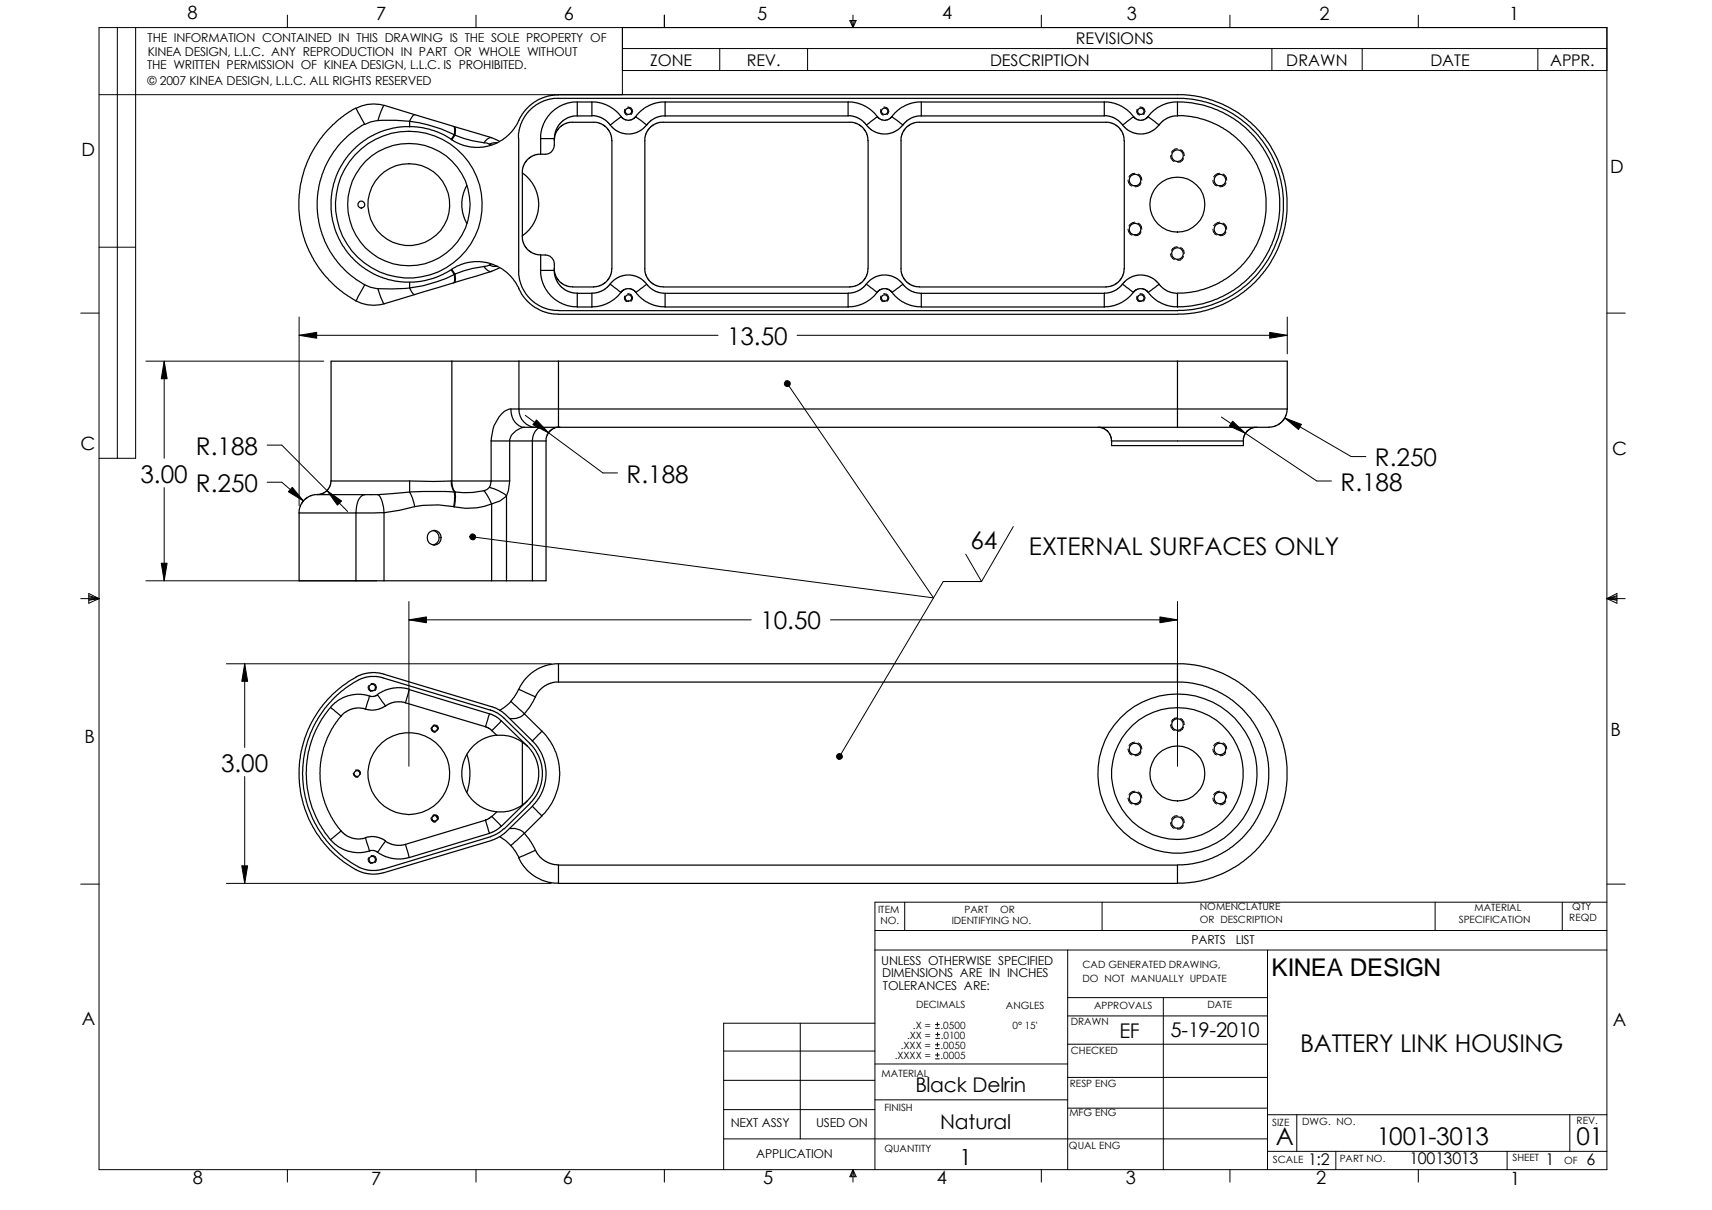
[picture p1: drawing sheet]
<svg xmlns="http://www.w3.org/2000/svg" width="297mm" height="210mm" viewBox="0 0 297 210" stroke-linecap="round" stroke-linejoin="round" font-family="sans-serif">
<g fill="none" stroke="#000" stroke-width=".17">
<path d="M17.2 4.8h261.6v198.1h-261.6zM20.4 4.8v74.7M23.5 4.8v74.7h-6.3M49.9 2.6v2.2M82.6 2.6v2.2M108 4.8v11.6h-90.8M108 12.2h170.8M108 8.4h170.8M108.4 19a.65 .65 0 0 0 .4 .9M108.9 18.6a.71 .71 0 0 1 .8 .4 .71 .71 0 0 1-.3 .9M115.3 2.6v2.2M124.9 8.4v3.8"/>
<path d="M140.1 8.4v3.8M147.4 3.6h1.1l-.5 1.2zM147.7 3.6l.3 1.2M148 2.6v2.2M148.2 3.6l-.2 1.2M152.9 19a.65 .65 0 0 0 .4 .9M153.3 18.6a.71 .71 0 0 1 .8 .4 .71 .71 0 0 1-.2 .9M180.7 2.6v2.2M197.3 19a.65 .65 0 0 0 .4 .9M197.8 18.6a.71 .71 0 0 1 .8 .4 .71 .71 0 0 1-.3 .9M213.4 2.6v2.2M220.7 8.4v3.8"/>
<path d="M236.3 8.4v3.8M246.1 2.6v2.2M266.8 8.4v3.8M195.7 39.8l.4 .8 .3 .2M195.7 31.3l.4 .8 .3 .2M196.9 38.5l-.8 .4-.2 .3M196.9 30.1h-.4l-.6 .6M197.5 38.7l.5 .6 .1 .5M197.5 30.2l.5 .6 .1 .4M198 31.7l-.2 .4-.8 .3M203.1 27l.1 .5 .5 .5M204.3 25.8l-.5 .1-.6 .5"/>
<path d="M204.8 26l.6 .5 .1 .5M205.4 27.5l-.3 .4-.3 .2-.5 .1M210.4 31.3l.1 .4 .6 .6M210.4 39.8l.1 .4 .6 .6M211.6 30.1h-.4l-.6 .6M211.6 38.5l-.4 .2-.6 .5M212.2 30.2l.6 .6v.4M212.2 38.7l.6 .6v.5M212.7 31.7l-.2 .4-.8 .3M14 54.3h3.2M17.2 42.9h6.3M51.9 58.2l3-.5v1z"/>
<path d="M51.9 55v32.7M51.9 58.2h72.7M108.4 51.4a.65 .65 0 0 0 .4 .9M108.9 51a.71 .71 0 0 1 .8 .4 .71 .71 0 0 1-.3 .8M138.3 58.2h85M152.9 51.4a.65 .65 0 0 0 .4 .9M153.3 51a.71 .71 0 0 1 .8 .4 .71 .71 0 0 1-.2 .8M197.3 51.4a.65 .65 0 0 0 .4 .9M197.8 51a.71 .71 0 0 1 .8 .4 .71 .71 0 0 1-.3 .8M198 40.2l-.2 .4-.4 .3h-.4M203.1 44l.1 .4 .5 .6M204.3 42.8l-.5 .1-.6 .5"/>
<path d="M204.8 42.9l.6 .6 .1 .5M205.4 44.5l-.6 .6-.5 .1M212.7 40.3l-.2 .3-.4 .3h-.4M220.3 57.7l3 .5-3 .5zM223.3 55v6.4M278.8 54.3h3.2M25.3 62.7h30.9M28.5 62.7l.5 3h-1zM28.5 62.7v16.8M46.4 77.2h2.5l11.4 11.5M91.1 72.1l13.5 9.9h2.5M93.1 72.9l2.1 2.2-2.7-1.4z"/>
<path d="M136.3 66.1a.51 .51 0 0 1 .8 .2 .51 .51 0 0 1-.5 .7 .51 .51 0 0 1-.4-.7l.1-.2 .3 .4zM136.6 66.5l25.4 37.2M211.9 72.3l16.6 11.1h2.5M213.9 73.1l2.2 2.1-2.8-1.3zM222.9 72.5l2.9 1.1-.5 .9zM222.9 72.5l11.5 6.7h2.6M28 97.7h1l-.5 3.1zM28.5 84.6v16.2M46.4 83.7h2.5l3.8 3.2M50.7 84.5l2 2.4-2.7-1.6zM56.8 85.1l2.5 1.8-.8 .7zM81.7 92.8a.5 .5 0 0 1 .8 .1 .5 .5 0 0 1-.4 .7 .5 .5 0 0 1-.6-.5h.5h-.5z"/>
<path d="M82 93.1l80 10.6M167.6 96.1l2.7 4.8M175.8 91.4l-5.5 9.5M14 103.8h3.2M15.4 103.5l1.8 .3M15.4 103.3l1.8 .5M15.4 103l1.8 .8-1.8 .8zM17.2 103.8l-1.8 .3M25.3 100.8h40.1M39.3 115.1h56.3M42.5 115.1l.5 3.1h-1.1zM42.5 115.1v14.6"/>
<path d="M63.9 119a.66 .66 0 0 0 .5 .9M64.4 118.6a.71 .71 0 0 1 .8 .3 .71 .71 0 0 1-.2 .9M70.9 107.5l3.1-.5v1zM70.9 104.4v28.5M70.9 107.5h59.4M144.1 107.5h60.2M162 103.7l-16.3 27.5M170.3 100.9h-6.6l-1.7 2.8M201.2 107l3.1 .5-3.1 .5zM204.3 104.4v28.5M278.8 103.8h3.2M278.8 103.8l1.7-.8v1.6z"/>
<path d="M278.8 103.8l1.7 .3M280.5 103.3l-1.7 .5M280.5 103.5l-1.7 .3M42.5 134.7v18.5M61.3 134.1v.1a.69 .69 0 0 0 .8 .6M61.7 133.6a.59 .59 0 0 1 .7 .1 .59 .59 0 0 1 .1 .6M74.8 126.3a.63 .63 0 0 0 .8 .7M75.1 125.8h.1a.6 .6 0 0 1 .6 .1 .6 .6 0 0 1 .2 .6M145.2 131a.5 .5 0 0 1 .7-.2 .5 .5 0 0 1 .2 .6 .5 .5 0 0 1-.7 .3l.3-.5-.3 .5a.49 .49 0 0 1-.2-.7zM195.7 130l.4 .8 .3 .2M195.7 138.5l.4 .8 .3 .2M196.8 128.7l-.3 .1-.6 .6"/>
<path d="M196.9 137.2l-.4 .1-.6 .6M197.5 128.9l.5 .6 .1 .4M197.5 137.4l.5 .6 .1 .4M198 130.4l-.2 .4-.4 .3h-.4M198 138.9l-.6 .7h-.4M203.1 125.7l.4 .8 .2 .2M204.3 124.5l-.5 .1-.6 .5M204.8 124.6l.6 .6 .1 .5M205.4 126.2l-.3 .3-.7 .4M210.4 138.5l.1 .4 .6 .6M210.4 130l.1 .4 .6 .6M211.6 128.7l-.4 .1-.6 .6"/>
<path d="M211.6 137.2l-.4 .1-.6 .6M212.2 137.4l.6 .6v.4M212.2 128.9l.3 .2 .3 .8M212.7 138.9l-.2 .4-.4 .3h-.4M212.7 130.4l-.2 .4-.4 .3h-.4M14 153.4h3.2M39.3 153.2h56.3M41.9 150.2h1.1l-.5 3zM63.9 148.8h.1M63.9 148.8a.66 .66 0 0 0 .5 1M64.4 148.4a.71 .71 0 0 1 .8 .4 .71 .71 0 0 1-.2 .8M74.8 141.9v.3l.4 .4h.4"/>
<path d="M75.1 141.4h.1a.61 .61 0 0 1 .7 .1 .61 .61 0 0 1 .1 .7M157 156.5v4.9M191.2 156.5v4.9M203.1 142.7l.1 .5 .5 .5M204.3 141.5l-.5 .1-.6 .5M204.9 141.6l.5 .6 .1 .5M205.3 143.2l-.2 .4-.3 .2h-.5M249 156.5v4.9M271.1 156.5v4.9M278.8 153.4h3.2M278.8 156.5h-127v46.4M138.8 177.5v20.1"/>
<path d="M151.8 161.4h127M151.8 177.5h-26.2v25.4M151.8 164.8h127M162.3 178.4h.7M162.3 177.7h.7M162.3 179.5h.7M162.6 177.4v.7M162.7 179.1v.7M185.2 173.1h34.7M185.2 176.2h34.7M185.2 164.8v38.1M201.8 173.1v29.8"/>
<path d="M219.9 164.8v38.1M125.6 192.5h26.2M125.6 187.4h26.2M125.6 182.3h26.2M125.6 197.6h94.3M151.8 184.6h33.4M151.8 190.8h33.4M162.3 181.9h.7M162.3 181.2h.7M162.3 183.7h.7M162.3 183h.7M162.3 180.1h.7"/>
<path d="M162.6 180.9v.7M162.6 182.7v.6M185.2 181.1h34.7M185.2 186.9h34.7M185.2 192.2h34.7M219.9 193.4h58.9M219.9 199.7h58.9M225 193.4v6.3M231.8 199.7v3.2M261.5 199.7v3.2M272.4 193.4v6.3M49.9 202.9v2.2"/>
<path d="M82.6 202.9v2.2M115.3 202.9v2.2M148 202.9v2.2M148 202.9l.2 1.2M148 202.9l-.3 1.2M148 202.9l.5 1.2h-1.1zM180.7 202.9v2.2M213.4 202.9v2.2M246.1 202.9v2.2"/>
</g>
<g fill="none" stroke="#000" stroke-width=".21">
<path d="M61.7 18.8l-2 1.2-2 1.6-2.1 2.5-1.6 2.6-1.2 2.8-.6 2.2-.3 2.1v2.6l.3 2.5 .5 2.1 1 2.6 .9 1.7 .9 1.4 1.6 1.9 2.5 2.2 2.2 1.4M66.6 18.3a6.5 6.5 0 0 0-4.8 .5l1.5 2.8 1-.4 1.3-.3M66.6 18.3l5.4 1.6M66.6 18.3l-.5 1.1-.5 1.5M72 19.9l6.7 2M72 19.9a1.62 1.62 0 0 0-.9 1.1M96.9 16.4h108.5l1.7 .2 3.2 .8 1.9 .7 2.1 1.1 2.6 2 1.7 1.6 1 1.3 .9 1.3 1.1 2.1 1.1 3.1 .4 2 .2 1.7v2.3l-.2 1.7-.7 3.1-1.2 2.8-1.7 2.8-.9 1.1-1.7 1.6-2 1.6-2.7 1.5-3.1 1.1-2 .4-1.7 .2h-108.5l-1.9-.2-.9-.3-1.4-.7-1.6-1.5-1.1-1.7M96.9 16.5l-1.3 .1-1 .2-1.9 .9-1.6 1.4-.8 1.1-.3 .7M100.2 17.7l-1.3 .1-1.3 .4-1.4 .8-.6 .5-.5 .6-.8 1.4-.4 1.3-.1 1.2M100.2 17.7h2.5M100.2 17.7v2.4M102.7 17.7l1.6 .2 1.3 .5 1.6 1.1 .5 .7"/>
<path d="M102.7 17.7v2.4h-2.5M115.4 17.7l-1.4 .1-1.4 .5-.9 .5-1.2 1.1-.2 .3 1.9 1.5M115.4 17.7h31.7M115.4 17.7v2.4M147.1 17.7l1.7 .2 1.3 .5 1.5 1.1 .6 .7M147.1 17.7v2.4h-31.7M159.8 17.7l-1.4 .1-1.3 .5-1 .5-1.1 1.1-.2 .3 1.9 1.5M159.8 17.7h31.8M159.8 17.7v2.4M191.6 17.7l1.6 .2 1.3 .5 1.6 1.1 .6 .7M191.6 17.7v2.4h-31.8M204.3 17.7l2.4 .1 2.1 .4 2.3 .8 2.9 1.5 2.2 1.8 1.3 1.2 1.2 1.5 1.6 2.6 1.2 3.3 .5 3.5-.1 3.4-.4 2.2-.9 2.5-.9 1.7-1 1.7-1.2 1.5-1.3 1.2-2.2 1.8-2.7 1.4-2.5 .9-2.1 .4-2.4 .2v-2.4"/>
<path d="M204.3 17.7l-1.4 .1-1.4 .5-.9 .5-1.2 1.1-.2 .3 1.9 1.5M204.3 17.7v2.4l-.8 .1-.8 .2-.8 .5-.8 .8M63.2 21.5l-1.6 1.1-1.4 1.1-1.6 1.7-1.4 2-1.1 2.3-.6 1.9-.4 2.5-.1 2.1 .3 2.2 .4 1.7 .6 1.6 1 1.9 1.3 2 1.6 1.6 1.6 1.3 1.5 .9M65.6 20.9h3.1l2.4 .1M71.1 21a24.1 24.1 0 0 1 7.7 2.4M71.1 21v1M78.4 24.2l-1.5-.9-1.5-.6-2.1-.6-1.5-.1h-1.8l-1.6 .2-2.3 .6-2.2 1.1-1.3 .9-1.6 1.5-1.2 1.5-1 1.7-.6 1.5-.6 2.1-.2 1.5v1.8l.3 1.6 .4 1.8 .7 1.5 .8 1.5 1.3 1.7 .9 .9 1.4 1.2 1.7 1 1.6 .6 2.1 .6 1.5 .1h1.8l1.6-.2 1.8-.4 1.5-.7 1.6-.9 .5 .8M78.7 21.9a1.76 1.76 0 0 1 .1 1.5M78.7 21.9l.1 .1M78.8 23.4l-.5 .8M78.8 22l6.5 1.9M78.8 22a1.82 1.82 0 0 1 .1 1.5"/>
<path d="M78.8 23.4l.1 .1M78.9 23.5l3.1 .9 2 .4M81 32.2l-.6 1.4-.3 1.3v1.1l.2 1 .7 1.8M84 24.8l.9 .2M84.9 25l.3 .2M85.3 23.9l1.3 .6M85.3 23.9l-.6 .1-.7 .8M86.3 24.8h-.6l-.8 .2M90 24v-1.3l.4-1.2 1.2-2.1 .9-.9 1.4-.8 1.1-.4 1.1-.2h109.3l1.4 .1 2.4 .5 2.8 1 1.9 1.1 2.8 2 2.2 2.5 1.7 2.7 1.2 2.7 .7 3.3 .2 3.6-.2 1.3-.5 2.5-1.4 3.5-1.7 2.7-2.2 2.5-1.4 1.1-1.6 1.1-1.7 .9-1.9 .8-3.3 .7-2.5 .2h-107.4M90 24v23.7l.1 .8 .4 1.3 .7 1.1 1.3 1.4 2.1 1.2 1.5 .3h.8M90 20.9l-.6 1.1-1.1 1.3-1.6 1.3-1.7 .7-1.7 .3-1.5-.1-1.2-.2-2.2-1 .5-.8M90.6 30l1.1 .9 1.1 1.6 .5 1.6 .2 1.7-.3 1.5-.5 1.4-.9 1.2-1.2 1"/>
<path d="M93.8 26.8h-.9l-1.1 .6-.8 1-.4 1 .1 12.3 .4 1.1 .7 .8 1.1 .5 .9 .1M93.8 24h2.4a2.21 2.21 0 0 1-1 2.7l-1.4 .1M93.8 24v2.8M96.2 24.4l.1-.9 .5-1.1 1-.9 1-.3 5 .1 1.1 .5 .6 .6 .4 .6 .3 1.4v22.2M100.2 20.1l-.8 .1-.9 .2-1.2 .9-.9 1.3-.2 1.4M102.7 20.1l.9 .1 1 .4 .8 .6 .5 .5 1.9-1.5 .7 .6 .7 .1 .7-.3 .4-.4M105.9 21.6l.4 .6 .7 .5 .9 .4 .7 .1h.9l1-.2 1-.6 .7-.7M115.4 20.1l-.8 .1-.8 .2-.8 .5-.8 .8M147.1 20.1l.9 .1 1.1 .4 .8 .6 .4 .5 1.9-1.5M150.3 21.6l.5 .6 .6 .5 1 .4 .7 .1h.8l1-.2 1.1-.6 .7-.7M154.8 20.2l-.5 .4-.7 .3-.7-.1-.7-.6M159.8 20.1l-.8 .1-.8 .2-.8 .5-.7 .8"/>
<path d="M191.6 20.1l.9 .1 1 .4 .8 .6 .5 .5 1.9-1.5M194.8 21.6l.4 .6 .7 .5 .9 .4 .7 .1h.9l1-.2 1-.6 .7-.7M199.2 20.2l-.4 .4-.7 .3-.7-.1-.7-.6M204.3 20.1h1.1l1.9 .2 2.9 .9 2.5 1.3 2.3 1.9 1.8 2 1.4 2.5 1 2.8 .5 2.6-.2 3.4-.6 2.8-1.4 2.9-.7 1.1-1.5 1.7-2 1.8-1.8 1.1-1.3 .6-2.9 .9-3 .3M61.8 52.2a6.5 6.5 0 0 0 4.8 .5M63.3 49.4l1 .4 1.3 .3M63.3 49.4l-1.5 2.8M65.6 50.1l.5 1.5 .5 1.1M71.1 50l-3.2 .1h-2.3M71.1 50a1.62 1.62 0 0 0 .9 1.1M71.1 49v1M72 51.1l-5.4 1.6"/>
<path d="M78.3 46.8l.5 .8M78.4 46.7l1-.6 1.9-.6 2-.1 1.8 .3 1.2 .5 1.7 1.1 1 1.1 1 1.7M78.7 49.1l-6.7 2M78.8 47.6a24.4 24.4 0 0 1-7.7 2.4M78.8 47.6a1.76 1.76 0 0 1-.1 1.5M78.8 49l-.1 .1M78.9 47.5a1.82 1.82 0 0 1-.1 1.5M78.9 47.5l-.1 .1M84 46.2l-2 .4-3.1 .9M84 46.2a1.35 1.35 0 0 0 1.3 .9M84.9 46l.8 .2h.6M84.9 46l-.9 .2"/>
<path d="M85.2 45.8l-.3 .2M85.3 47.1l-6.5 1.9M86.7 46.5l-1.4 .6M93.8 46.9l.1 1.2 .4 1.3 .8 1.4 .5 .6 .6 .5 1.4 .8 1.3 .4 1.3 .1M93.8 46.9v-2.7a1.97 1.97 0 0 1 2.3 1.1l.1 1.6M93.8 46.9h2.4M96.2 46.9v.8l.3 .8 .4 .7 .6 .7 1.3 .7 1.4 .2M96.2 46.6l.1 1.1 .8 1.2 1.1 .7 1.2 .1M102.7 50.9h-2.5v2.4h2.5M102.7 50.9v2.4M105.8 49.3l-1 1-1 .4-1.1 .2M106.1 46.6l-.1 .9-.3 .8-.5 .6-.9 .6-1.3 .3h-3.6"/>
<path d="M107.7 50.7l-.5 .7-1.6 1.1-1.3 .5-1.6 .3M110.3 50.7l.9 1 1.4 .9 1.4 .5 1.4 .1M110.3 50.7l1.9-1.4 .8 .8 .8 .5 1.6 .3M112.2 49.3l-.5-.6-.6-.4-.9-.4-.8-.2h-.8l-1 .3-1.1 .6-.6 .7 1.8 1.4 .5-.4 .5-.2 .9 .1 .7 .5M115.4 50.9v2.4h31.7M115.4 50.9h31.7M147.1 50.9v2.4M150.3 49.3l-1.1 1-1 .4-1.1 .2M150.6 46.6l-.2 1.1-.7 1.2-.9 .6-1.4 .3h-32.3M150.6 46.6v-22.2l-.3-1.4-.4-.6-.5-.6-.6-.3-.9-.3h-33.3l-.9 .3-.9 .6-.6 .8-.3 1v23.2l.3 1 .9 1 1.1 .6h.9M152.2 50.7l-.6 .7-1.5 1.1-1.3 .5-1.7 .3M154.8 50.7l.9 1 1.4 .9 1.3 .5 1.4 .1"/>
<path d="M154.8 50.7l1.9-1.4 .8 .8 .8 .5 1.5 .3M156.6 49.3l-.4-.6-.7-.4-.8-.4-.8-.2h-.9l-1 .3-1 .6-.7 .7 1.9 1.4 .4-.4 .6-.2 .9 .1 .7 .5M159.5 49.7h-.9l-1.1-.6-.8-1-.4-1v-23.2l.4-1 .8-1.1 .7-.3 .8-.3h33.4l1 .3 1 .9 .5 .8 .2 1.2v22.2l-.3 1.3-.4 .7-.6 .5-.8 .5-1.1 .2h-32.4M159.8 50.9v2.4h31.8M159.8 50.9h31.8M191.6 50.9v2.4M194.7 49.3l-1 1-1 .4-1.1 .2M196.7 50.7l-.6 .7-1.6 1.1-1.3 .5-1.6 .3M199.2 50.7l.9 1 1.4 .9 1.4 .5 1.4 .1M199.2 50.7l1.9-1.4 .8 .8 .8 .5 1.6 .3M201.1 49.3l-.5-.6-.6-.4-.9-.4-.8-.2h-.8l-1 .3-1.1 .6-.6 .7 1.8 1.4 .5-.4 .5-.2 .9 .1 .7 .5M78.4 62.7v20.7a2.94 2.94 0 0 0 .5 1.9"/>
<path d="M85.2 76.5v6.9l-.3 1.1M85.2 76.5h9.5M88.6 71a2.85 2.85 0 0 0 2.4 3.1M88.6 71a2.01 2.01 0 0 0-1.6 .8 6.7 6.7 0 0 0-1.8 4.7M88.6 71h134.7M90 62.7v8.3a3 3 0 0 0 2.9 3.1M91 74.1a2.97 2.97 0 0 0-2.6 2.4v6.9M94 74.1a2.13 2.13 0 0 0-1.6 2.4v24.3M94.7 76.5v24.3h-42.8v-11.8M96.9 62.7v11.4M97.2 74.1l-1.1 .2-.6 .4-.6 .8-.2 1M190.5 74.1l.8 .2 .8 .5 .5 .6 .3 1.1"/>
<path d="M192.9 76.5v.8h22.8v-.8M192.9 76.5h22.8M204.3 62.7v11.4M218.1 74.1l-.9 .2-.8 .5-.5 .8-.2 .9M223.3 71l-.2 1.3-.7 .9-.9 .6-1.3 .3h-129.2M223.3 71v-8.3h-165.9v20.7M51.9 89h9.9M57.4 83.4l-.2 1.1-.5 .7-.8 .4-.8 .2M57.4 83.4h13.7M61.8 89v11.8M63.3 85.8a2.06 2.06 0 0 0-1.4 2l-.1 1.2M65.6 85.8l-11.2 .1-1.1 .4-.8 .7-.5 1.1-.1 .9"/>
<path d="M65.6 85.8a4.1 4.1 0 0 1 1 3.1M66.6 88.9l-4.8 .1M66.6 88.9v11.9M71.1 85.3l-5.5 .5M71.1 85.3l.5 1.1 .4 1.5M71.1 85.3h7.7M71.1 83.4h7.2M71.1 83.4v1.9M72 87.9l-2.7 .6-2.7 .4M72 87.9l1.3-.2 2.8-.1 2.6 .3M75.1 92a1.27 1.27 0 0 1 1.1 1.3 1.27 1.27 0 0 1-1.1 1.2M78.3 83.4a3.8 3.8 0 0 0 .5 1.9"/>
<path d="M78.3 83.4h10.1M78.7 87.9h.1M78.8 85.3l.1 .8-.2 1.8M78.8 85.3h.1M78.9 85.3l.1 .8-.2 1.8M84 85.1l-2 .3-3.1-.1M84 85.1l1.3 2.3M84.9 84.5l-.4 .4-.5 .2M84.9 84.5a7.3 7.3 0 0 1 3 1.5M85.3 87.4a11 11 0 0 1-6.5 .5M85.3 87.4v13.4M87.9 86l-1.2 .9-1.4 .5"/>
<path d="M87.9 86v14.8M88.4 83.4l-.2 1.7-.3 .9M61.7 117.5l1.1-.5 1.2-.3h1.1l1 .1 19.2 5.8M61.8 117.5l-2.4 1.5-1.8 1.5-1.6 1.8-.9 1.3-1.3 2.2-1 2.4-.5 2-.4 2.3v2.6l.2 2.1 .5 2.3 1 2.6 1.1 2 1 1.6 1.6 1.8 2.3 2 2.2 1.4 1.4 .6 2.1 .1 1.3-.2 18.7-5.6 .9-.4 1.3-.8 4.9-4.7M62 118l1.9-.6 1.5-.1 .7 .2 19 5.7M62.1 118.1l-.8 .4-2.1 1.4-1.2 1.1-1.7 2-1.2 1.7-1.2 2.4-.6 1.7-.4 1.8a19 19 0 0 0-.1 6.7l.6 2.7 .9 2.1 1.7 2.9 1.7 2.1 1.4 1.2 1.8 1.3 1.2 .7M71 119.5l-1.3-.2h-1.4l-1.5 .5-1.3 .7M90 119.5l-.8 1.5-.6 .7M96.9 115.1l-1.9 .3-1.9 .7-1.1 .8-1.4 1.5-.6 1.2 2.9 1.3-.9 1.7-1 1.2M96.9 118.3l-.9 .1-1.5 .6-.9 .8-.7 1.1M96.9 115.1v3.2M96.9 118.3h107.4"/>
<path d="M96.9 115.1h107.4M204.3 115.1l2.1 .1 2 .4 1.9 .5 1.9 .7 2.7 1.5 2.7 2.2 1 1 1.5 2.1 1.5 2.6 1.1 3.1 .4 2.1 .2 1.6v2.3l-.2 1.7-.7 3.2-.8 1.9-1.1 2.1-1.3 1.9-1.3 1.4-1 1-2 1.5-2.7 1.5-1.9 .8-1.9 .5-2 .3-2.1 .1M204.3 118.3l2.5 .2 1.9 .4 1.5 .5 1 .5 2.1 1.2 2.2 1.8 1.9 2.3 1.2 2 .9 2.6 .5 1.9 .1 1.5-.1 2.9-.8 3.4-.6 1.6-1.2 2.1-1.9 2.2-2.2 1.9-2.1 1.2-1 .4-1.5 .5-1.9 .5-2.5 .2M204.3 115.1v3.2M57.4 122.7l-1.7 2.2-1.5 3.1-.8 3.1-.2 2.7a17.4 17.4 0 0 0 .4 4.3l.5 1.9 .8 1.8 1.4 2.5 1.1 1.4M57.4 122.7l1.8 1.5M59.2 124.2l-1.6 2.2-1.2 2.5-.7 2.8-.2 2.5 .2 2.7 .7 2.4 1.4 2.9 1.4 1.9M64.1 120.7l-1.4-.3-1.4 .1-.9 .2-1.9 .9-1.1 1.1M65.5 120.5l-.6 .3h-.8l-.7 2.2-.9-.2-1.3 .1-1.2 .6-.8 .7M65.5 120.5l1.4 2M66.9 122.5l-.7 .4-1 .2-.9 .1-.9-.2M70.4 121.9l13.8 4.2 .7-2.3"/>
<path d="M70.4 121.9l.6-2.3 13.9 4.2M70.4 121.9l-.7-.1h-1l-1.1 .2-.7 .5M81 130.9l.4 1.9 .1 1.9-.1 1.4-.4 1.4M84.2 126.1l.6 .2 .5 .4M84.9 123.8l1.4 .7 .6 .6M85.1 123.1l1.2 .6 .9 .7 4.7 4.6M85.3 122.6l1.3 .5 1 .7 4.8 4.7 1.6-1.7M85.3 126.7l1.7-1.6 4.5 4.3M85.3 126.7l.9 .9M86.2 127.6a6.7 6.7 0 0 1 5.3 1.8M86.2 127.6l-1 .1-1 .3-1.3 .7-.5 .5-.9 .8-.8 1.4-.4 1.4-.2 .8v1.1l.3 1.4 .5 1.1 .9 1.4 .9 .8 1.3 .9 1.4 .4 .8 .1M88.6 121.7l2.4 2.1"/>
<path d="M88.6 121.7l-1.1 1-.8 .6M90.6 128.7v11M91 123.8a2.73 2.73 0 0 1-2.6 .8M91 123.8l3 3M91.5 129.4l.9 1.1 .5 .9 .6 2.2-.1 1.5-.3 1.3-.8 1.6-.8 .9M91.5 138.9a6.6 6.6 0 0 1-5.3 1.9l-.9 .8 1.7 1.7M91.5 138.9l-4.5 4.4M91.9 129l1 1.1 .9 2.1 .3 1.4v1.1l-.2 1.3-.5 1.4-1 1.5-4.9 4.9M92.3 128.5l1 1.1 .8 1.3 .4 1.4 .2 1.4v1.7l-.5 1.7-.7 1.4-1.1 1.4M92.4 139.9l1.6 1.7-3 3M94 126.8l1.4 1.6 1 2.1 .6 2.3 .1 1.8-.3 2.2-.6 1.7-1.1 1.8-1.1 1.2M57.4 145.7l.6 .7 .9 .6 1.5 .7 .9 .2h1.4l1.4-.3"/>
<path d="M62.1 150.3l1.4 .6 .7 .1h1.2l1-.3M63.4 145.4l-.9 .1-1.5-.1-1.1-.6-.7-.7-1.8 1.6M64.1 147.6l.8-.1 .6 .3M66.9 145.9l-.6-.4-1.1-.3-.9-.1-.8 .2 .6 2.3M70.4 146.5l-.8 .1h-1.1l-.8-.2-.8-.5-1.4 1.9 1.3 .7 1.5 .5h1.4l1.3-.2M70.4 146.5l.6 2.3M75.8 141.7l.1 .4-.2 .3-.4 .1-.3-.2-.1-.5 .2-.2 .5-.1 .3 .2M84.2 142.3l.7 2.3M84.2 142.3l-13.8 4.2M84.9 144.6l-13.9 4.2M85.3 141.6l-1.1 .7M87 143.3l-1.1 .8-1 .5"/>
<path d="M87.4 143.8l-.9 .7-1.3 .6-18.7 5.7M88.4 143.7a2.52 2.52 0 0 1 2.6 .9M88.6 146.7l.8 .9 .6 1.2 2.9-1.3 .8 1.2 1 .7 1.1 .5 1.1 .1M90 148.8l.9 1.5 .7 .8 1.1 .9 1.4 .7 .9 .3 1.9 .2M91 144.6l-2.4 2.1-.8-.8-1.1-.8M91 144.6l.9 1.1 1 1.8M204.3 150.1h-107.4v3.1M204.3 150.1v3.1h-107.4"/>
<circle cx="109" cy="19.3" r=".56"/>
<circle cx="153.5" cy="19.3" r=".56"/>
<circle cx="197.9" cy="19.3" r=".56"/>
<circle cx="62.7" cy="35.5" r=".6"/>
<circle cx="70.9" cy="35.5" r="12.7"/>
<circle cx="70.9" cy="35.5" r="7.1"/>
<circle cx="70.9" cy="35.5" r="10.6"/>
<circle cx="196.9" cy="31.2" r="1.01"/>
<circle cx="196.9" cy="39.8" r="1.01"/>
<circle cx="204.3" cy="27" r="1.01"/>
<circle cx="204.3" cy="35.5" r="4.8"/>
<circle cx="211.7" cy="39.8" r="1.01"/>
<circle cx="211.7" cy="31.2" r="1.01"/>
<circle cx="109" cy="51.7" r=".56"/>
<circle cx="153.5" cy="51.7" r=".56"/>
<circle cx="197.9" cy="51.7" r=".56"/>
<circle cx="204.3" cy="44" r="1.01"/>
<circle cx="75.3" cy="93.3" r="1.24"/>
<circle cx="64.6" cy="119.3" r=".57"/>
<circle cx="61.9" cy="134.2" r=".5"/>
<circle cx="70.9" cy="134.2" r="7.1"/>
<circle cx="75.4" cy="126.4" r=".49"/>
<circle cx="196.9" cy="138.4" r="1.01"/>
<circle cx="196.9" cy="129.9" r="1"/>
<circle cx="204.3" cy="134.2" r="4.8"/>
<circle cx="204.3" cy="134.2" r="11.4"/>
<circle cx="204.3" cy="125.7" r="1.01"/>
<circle cx="204.3" cy="134.2" r="13.8"/>
<circle cx="211.7" cy="138.4" r="1.01"/>
<circle cx="211.7" cy="129.9" r="1"/>
<circle cx="64.6" cy="149.1" r=".57"/>
<circle cx="204.3" cy="142.7" r="1"/>
</g>
<g fill="#000">
<path d="M51.9 58.2l3-.5v1zM220.3 57.7l3 .5-3 .5zM28.5 62.7l.5 3h-1zM93.1 72.9l2.1 2.2-2.7-1.4zM213.9 73.1l2.2 2.1-2.8-1.3zM222.9 72.5l2.9 1.1-.5 .9zM50.7 84.5l2 2.4-2.7-1.6zM56.8 85.1l2.5 1.8-.8 .7zM28 97.7h1l-.5 3.1zM42.5 115.1l.5 3.1h-1.1zM70.9 107.5l3.1-.5v1zM201.2 107l3.1 .5-3.1 .5z"/>
<path d="M41.9 150.2h1.1l-.5 3z"/>
<path d="M136.3 66.1a.51 .51 0 0 1 .8 .2 .51 .51 0 0 1-.5 .7 .51 .51 0 0 1-.4-.7l.1-.2 .3 .4z" fill-rule="evenodd"/>
<path d="M81.7 92.8a.5 .5 0 0 1 .8 .1 .5 .5 0 0 1-.4 .7 .5 .5 0 0 1-.6-.5h.5h-.5z" fill-rule="evenodd"/>
<path d="M145.2 131a.5 .5 0 0 1 .7-.2 .5 .5 0 0 1 .2 .6 .5 .5 0 0 1-.7 .3l.3-.5-.3 .5a.49 .49 0 0 1-.2-.7z" fill-rule="evenodd"/>
</g>
<g font-size="4.2">
<text x="126.2" y="59.8">13.50</text>
<text x="24.4" y="83.7">3.00</text>
<text x="34" y="78.9">R.188</text>
<text x="108.7" y="83.7">R.188</text>
<text x="238.5" y="80.9">R.250</text>
<text x="34" y="85.3">R.250</text>
<text x="232.6" y="85.1">R.188</text>
<text x="168.4" y="95.3">64</text>
<text x="178.5" y="96.3">EXTERNAL SURFACES ONLY</text>
<text x="131.9" y="109.2">10.50</text>
<text x="38.4" y="133.9">3.00</text>
<text x="220.6" y="169.3">KINEA DESIGN</text>
<text x="225.6" y="182.5">BATTERY LINK HOUSING</text>
<text x="221.4" y="198.7">A</text>
<text x="238.9" y="198.6">1001-3013</text>
<text x="273.5" y="198.7">01</text>
</g>
<text font-size="3.9" x="166.5" y="202.1">1</text>
<g font-size="3.5">
<text x="203.1" y="179.8">5-19-2010</text>
<text x="194.2" y="180.1">EF</text>
<text x="158.8" y="189.5">Black Delrin</text>
<text x="163.1" y="195.8">Natural</text>
</g>
<g font-size="3.2">
<text x="32.5" y="3.3">8</text>
<text x="65.3" y="3.4">7</text>
<text x="97.8" y="3.4">6</text>
<text x="131.4" y="3.4">5</text>
<text x="163.4" y="3.3">4</text>
<text x="195.5" y="3.4">3</text>
<text x="228.9" y="3.6">2</text>
<text x="261.8" y="3.6">1</text>
<text x="14.1" y="27.1">D</text>
<text x="279.4" y="29.9">D</text>
<text x="14" y="78">C</text>
<text x="279.7" y="78.9">C</text>
<text x="14.6" y="128.9">B</text>
<text x="279.4" y="127.7">B</text>
<text x="14.2" y="177.8">A</text>
<text x="279.8" y="178">A</text>
<text x="33.5" y="205.4">8</text>
<text x="64.4" y="205.5">7</text>
<text x="97.7" y="205.4">6</text>
<text x="132.4" y="205.4">5</text>
<text x="162.6" y="205.4">4</text>
<text x="195.4" y="205.3">3</text>
<text x="228.4" y="205.4">2</text>
<text x="262" y="205.5">1</text>
</g>
<g font-size="2.8">
<text x="112.8" y="11.4">ZONE</text>
<text x="129.6" y="11.4">REV.</text>
<text x="171.8" y="11.4">DESCRIPTION</text>
<text x="186.7" y="7.7">REVISIONS</text>
<text x="223.2" y="11.4">DRAWN</text>
<text x="248.2" y="11.4">DATE</text>
<text x="268.9" y="11.4">APPR.</text>
<text x="227" y="202.1">1:2</text>
<text x="244.6" y="201.9">10013013</text>
<text x="268.2" y="202.1">1</text>
<text x="275.2" y="202.1">6</text>
</g>
<g font-size="2.1">
<text x="25.5" y="11.9">THE WRITTEN PERMISSION OF KINEA DESIGN, L.L.C. IS PROHIBITED.</text>
<text x="25.6" y="7.2">THE INFORMATION CONTAINED IN THIS DRAWING IS THE SOLE PROPERTY OF</text>
<text x="25.7" y="9.7">KINEA DESIGN, L.L.C. ANY REPRODUCTION IN PART OR WHOLE WITHOUT</text>
<text x="25.6" y="14.8">© 2007 KINEA DESIGN, L.L.C. ALL RIGHTS RESERVED</text>
<text x="152.9" y="167.3">UNLESS OTHERWISE SPECIFIED</text>
<text x="206.7" y="163.8">PARTS</text>
<text x="214.4" y="163.8">LIST</text>
<text x="153.1" y="169.5">DIMENSIONS ARE IN INCHES</text>
<text x="153.2" y="171.7">TOLERANCES ARE:</text>
<text x="126.8" y="195.5">NEXT ASSY</text>
<text x="141.6" y="195.5">USED ON</text>
<text x="131.2" y="200.8">APPLICATION</text>
</g>
<g font-size="1.7">
<text x="152.4" y="158.4">ITEM</text>
<text x="152.8" y="160.4">NO.</text>
<text x="165.1" y="160.3">IDENTIFYING NO.</text>
<text x="167.3" y="158.3">PART</text>
<text x="173.5" y="158.3">OR</text>
<text x="208.1" y="160.1">OR DESCRIPTION</text>
<text x="208.2" y="157.9">NOMENCLATURE</text>
<text x="253.1" y="160.1">SPECIFICATION</text>
<text x="255.8" y="158">MATERIAL</text>
<text x="272.3" y="159.9">REQD</text>
<text x="272.8" y="157.9">QTY</text>
<text x="187.8" y="167.9">CAD GENERATED DRAWING,</text>
<text x="187.8" y="170.4">DO NOT MANUALLY UPDATE</text>
<text x="158.4" y="178.4">.X =</text>
<text x="159" y="174.9">DECIMALS</text>
<text x="163.2" y="178.4">.0500</text>
<text x="174.5" y="175">ANGLES</text>
<text x="175.7" y="178.5">0° 15'</text>
<text x="185.8" y="177.8">DRAWN</text>
<text x="189.8" y="175.1">APPROVALS</text>
<text x="209.5" y="174.9">DATE</text>
<text x="155.2" y="183.7">.XXXX =</text>
<text x="156.3" y="181.9">.XXX =</text>
<text x="157.4" y="180.2">.XX =</text>
<text x="163.2" y="181.9">.0050</text>
<text x="163.2" y="183.7">.0005</text>
<text x="163.2" y="180.2">.0100</text>
<text x="185.8" y="182.9">CHECKED</text>
<text x="152.9" y="186.8">MATERIAL</text>
<text x="185.6" y="188.6">RESP ENG</text>
<text x="153.5" y="192.7">FINISH</text>
<text x="185.5" y="193.7">MFG ENG</text>
<text x="220.7" y="195.3">SIZE</text>
<text x="225.9" y="195.1">DWG. NO.</text>
<text x="273.6" y="194.9">REV.</text>
<text x="153.5" y="199.8">QUANTITY</text>
<text x="185.5" y="199.3">QUAL ENG</text>
<text x="220.8" y="201.7">SCALE</text>
<text x="232.4" y="201.5">PART NO.</text>
<text x="262.4" y="201.5">SHEET</text>
<text x="271.4" y="201.9">OF</text>
</g>
</svg>
